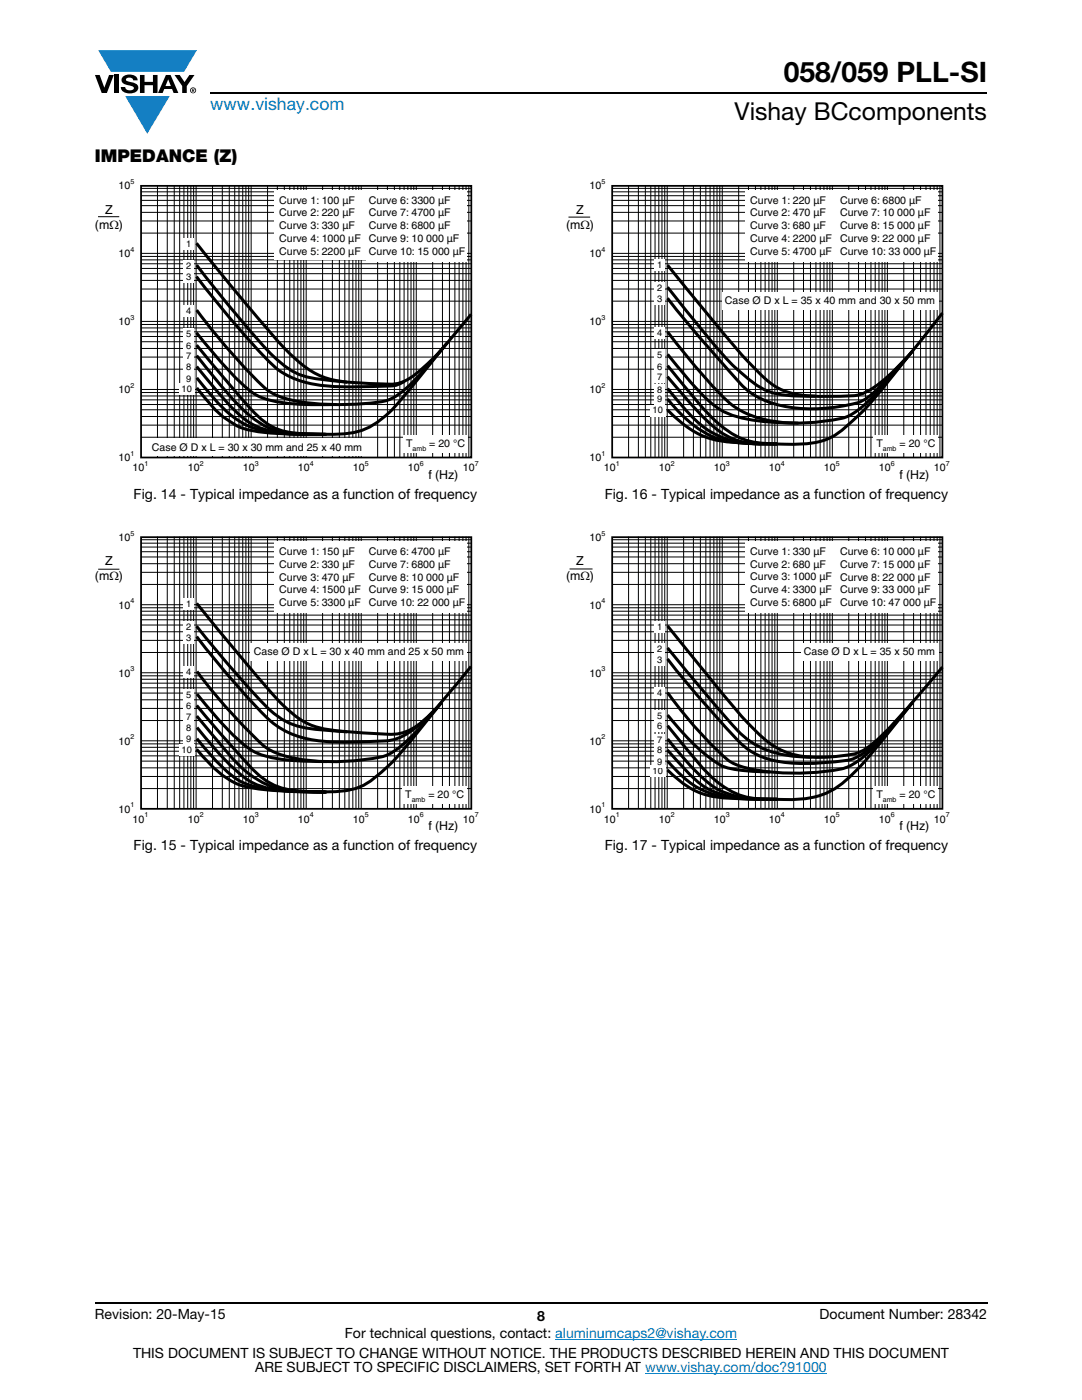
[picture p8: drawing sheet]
<svg xmlns="http://www.w3.org/2000/svg" width="216mm" height="279mm" viewBox="0 0 216 279" stroke-linecap="round" stroke-linejoin="round" font-family="sans-serif">
<g fill="#147fc3">
<path d="M19.6 10h19.7l-2.6 4.3h-1.1h-13.5z"/>
<path d="M25 19.2h8.9l-4.5 7.5z"/>
</g>
<g fill="#000">
<path d="M18.9 15h1l.9 2.5 1-2.5h.9l-1.4 3.6h-1zM22.9 15h.9v3.6h-.9zM24.6 15.3a2.1 2.1 0 0 1 2.8 .3l.1 .4h-.9a.79 .79 0 0 0-.7-.5 .79 .79 0 0 0-.8 .4l.3 .3 1 .2a1.08 1.08 0 0 1 1.2 1 1.08 1.08 0 0 1-1.1 1.2 1.73 1.73 0 0 1-2.4-1.2h.9a.96 .96 0 0 0 .8 .6 .96 .96 0 0 0 .9-.4 1.31 1.31 0 0 0-1.2-.6 1.03 1.03 0 0 1-1.1-.6 1.03 1.03 0 0 1 .2-1.1zM27.9 15h.9v1.3h1.7v-1.3h.9v3.6h-.9v-1.6h-1.7v1.6h-.9zM34.8 15h1.1l.9 1.4 1-1.4h1l-1.5 2.2v1.4h-.9v-1.4z"/>
<path d="M33.6 15.9l.5 1.3h-1.1zM33.1 15l-1.6 3.6h1l.3-.8h1.5l.3 .8h1l-1.6-3.6z"/>
<path d="M38.4 17.8h.2v.2h-.2zM38.3 17.7v.7h.1v-.3l.4 .3-.2-.3 .2-.2-.1-.2z"/>
<path d="M38.1 18a.46 .46 0 0 1 .9 0 .46 .46 0 0 1-.9 0zM37.9 18a.6 .6 0 0 0 1.2 0 .6 .6 0 0 0-1.2 0z"/>
</g>
<path d="M42 18.6h155M18.9 260h178.1" fill="none" stroke="#000" stroke-width=".36"/>
<path d="M110.8 267.3h36.3M128.7 274h36.3" fill="none" stroke="#007ec4" stroke-width=".2"/>
<path d="M18.9 34.9h76.6v61.2h-76.6z" fill="#fff"/>
<path d="M39.2 55.2l6.5 8.1a87.9 87.9 0 0 0 10.1 10.7 21 21 0 0 0 11.7 3.2l8.5-.1a7.7 7.7 0 0 0 3.7-.5l1-.5M39.2 48.5a475.2 475.2 0 0 0 17.5 20.9 22.1 22.1 0 0 0 8.1 6 35 35 0 0 0 10.8 1.2 9 9 0 0 0 5.5-.7 39.7 39.7 0 0 0 9.4-8.9l3.5-4.3M39.2 52.9l9 11.1a54.3 54.3 0 0 0 9.1 9.4 15.5 15.5 0 0 0 8.5 2.5l3.5 .4M39.2 66.4l1.1 1.3a64 64 0 0 0 10.2 10.7 17.4 17.4 0 0 0 8.8 2.3h7.8M39.2 61.9a121.3 121.3 0 0 0 14 15.8 17.6 17.6 0 0 0 8.9 2.8 57.1 57.1 0 0 0 14.7-.5 16.2 16.2 0 0 0 7-5.2l4.9-5.6M39.2 71l3 3.7a43.6 43.6 0 0 0 10 9.9 15 15 0 0 0 8.6 2l4.3 .1M39.2 73.1l1.2 1.4a55.1 55.1 0 0 0 8.9 9.5 16.7 16.7 0 0 0 9 2.5l6.6 .2M39.3 77.4l1.2 1.5a18 18 0 0 0 8.2 6.7 61.7 61.7 0 0 0 15.3 1.1h1.2M39.3 75.4a40.3 40.3 0 0 0 7.9 8.3 16.9 16.9 0 0 0 8.9 2.8l4.1 .2h4.7M89.3 68.3l-5 6.3a67.5 67.5 0 0 1-7.6 8.6 13.2 13.2 0 0 1-9.4 3.5 49.6 49.6 0 0 1-10.8-.7 14.2 14.2 0 0 1-7.2-5.2l-10.1-11.9" fill="none" stroke="#000" stroke-width=".6"/>
<g fill="none" stroke="#000" stroke-width=".2">
<path d="M28.1 38.3h65.9M28.1 39.1h65.9M28.1 40h65.9M28.1 37.6h65.9M31.4 37v54.3M33.4 37v54.3M34.8 37v54.3M35.9 37v54.3M36.7 37v54.3M37.5 37v54.3M38.1 37v54.3M38.6 37v54.3"/>
<path d="M39.1 37v54.3M42.4 37v54.3M44.4 37v54.3M45.8 37v54.3M46.8 37v54.3M47.7 37v54.3M48.4 37v54.3M49.1 37v54.3M49.6 37v54.3M50.1 37v54.3M53.4 37v54.3M55.3 37v54.3"/>
<path d="M56.7 37v54.3M57.8 37v54.3M58.7 37v54.3M59.4 37v54.3M60 37v54.3M60.6 37v54.3M61.1 37v54.3M64.4 37v54.3M66.3 37v54.3M67.7 37v54.3M68.8 37v54.3M69.6 37v54.3"/>
<path d="M70.4 37v54.3M71 37v54.3M71.6 37v54.3M72.1 37v54.3M75.4 37v54.3M77.3 37v54.3M78.7 37v54.3M79.8 37v54.3M80.6 37v54.3M81.4 37v54.3M82 37v54.3M82.6 37v54.3"/>
<path d="M83.1 37v54.3M86.3 37v54.3M88.3 37v54.3M89.7 37v54.3M90.8 37v54.3M91.6 37v54.3M92.4 37v54.3M93 37v54.3M93.5 37v54.3M28.1 57.7h65.9M28.1 56h65.9M28.1 54.6h65.9"/>
<path d="M28.1 51.9h65.9M28.1 52.6h65.9M28.1 53.6h65.9M28.1 51.2h65.9M28.1 50.6h65.9M28.1 46.5h65.9M28.1 44.1h65.9M28.1 42.4h65.9M28.1 41h65.9M28.1 79h65.9M28.1 79.8h65.9M28.1 78.3h65.9"/>
<path d="M28.1 77.7h65.9M28.1 73.7h65.9M28.1 71.3h65.9M28.1 69.5h65.9M28.1 68.2h65.9M28.1 65.4h65.9M28.1 66.2h65.9M28.1 67.2h65.9M28.1 64.8h65.9M28.1 64.1h65.9M28.1 60.1h65.9M28.1 87.3h65.9"/>
<path d="M28.1 84.8h65.9M28.1 83.1h65.9M28.1 81.8h65.9M28.1 80.7h65.9"/>
</g>
<path d="M28.1 37.1h65.9v54.2h-65.9z" fill="none" stroke="#000" stroke-width=".35"/>
<g fill="#fff">
<path d="M54.6 37.9h18.5v14h-18.5z"/>
<path d="M73.1 37.9h20.1v14.2h-20.1z"/>
<path d="M80.4 86.8h13v3.5h-13z"/>
<path d="M35.7 76.5h3.1v2.2h-3.1z"/>
<path d="M36.6 52h2.2v2.2h-2.2z"/>
<path d="M36.6 54.2h2.2v2.3h-2.2z"/>
<path d="M36.6 47.5h2.2v2.2h-2.2z"/>
<path d="M36.6 60.9h2.2v2.3h-2.2z"/>
<path d="M36.6 72.1h2.2v2.3h-2.2z"/>
<path d="M36.6 65.6h2.2v2.2h-2.2z"/>
<path d="M36.6 74.5h2.2v2.2h-2.2z"/>
<path d="M36.6 68h2.2v2.2h-2.2z"/>
<path d="M36.6 70h2.2v2.3h-2.2z"/>
<path d="M29.7 87.5h43.2v3.5h-43.2z"/>
</g>
<path d="M19.6 43.2h4.2" fill="none" stroke="#000" stroke-width=".2"/>
<path d="M18.9 105.1h76.6v61.1h-76.6z" fill="#fff"/>
<path d="M39.2 125l8.7 10.4a54 54 0 0 0 7.9 7.8 16.2 16.2 0 0 0 8.6 2.5l4.8 .4M39.2 127l4.2 5.2 4.5 5.3a54.3 54.3 0 0 0 7.3 7.3 20.5 20.5 0 0 0 11.5 3.3l6.6-.1a18.1 18.1 0 0 0 6.2-.7 22.9 22.9 0 0 0 7.4-5.7M39.2 120.4a422.2 422.2 0 0 0 17.1 20.2 15.2 15.2 0 0 0 10.5 5.2l5.6 .5a38.6 38.6 0 0 0 6.8 .2 12.2 12.2 0 0 0 7.1-4.4l2.3-2.5 5.4-6.6M39.3 134a104.8 104.8 0 0 0 13.9 15.3 22.3 22.3 0 0 0 10.5 2.6 46.8 46.8 0 0 0 13.2-1.1 21.3 21.3 0 0 0 7.1-5.9l3.9-4.5M39.3 138.5a57.8 57.8 0 0 0 10.5 11 19.6 19.6 0 0 0 9.5 2.3l6 .2M39.2 149.5a22.9 22.9 0 0 0 7.9 6.8 33.1 33.1 0 0 0 10.6 1.6l7.5 .2M39.3 142.9l3.2 3.9a39.4 39.4 0 0 0 8.3 8.4 16.3 16.3 0 0 0 10 2.8l4.3 .1M39.3 145.2a51.2 51.2 0 0 0 10.6 10.7 20.3 20.3 0 0 0 9.4 2.1l5.6 .1a69.9 69.9 0 0 1-13.6-1 13.1 13.1 0 0 1-7.4-4.4l-4.6-5.3M88.1 140.2l-4.4 5.5a49.3 49.3 0 0 1-9.7 10.1 12.3 12.3 0 0 1-7.7 2.2 31.4 31.4 0 0 1-10.9-1 18.2 18.2 0 0 1-7.1-5.8l-4.9-5.5-4.1-4.9" fill="none" stroke="#000" stroke-width=".6"/>
<g fill="none" stroke="#000" stroke-width=".2">
<path d="M28.1 116.6h65.9M28.1 114.2h65.9M28.1 112.5h65.9M28.1 111.2h65.9M28.1 108.4h65.9M28.1 109.2h65.9M28.1 110.1h65.9M28.1 107.7h65.9M31.4 107.1v54.3M33.4 107.1v54.3M34.8 107.1v54.3M35.9 107.1v54.3"/>
<path d="M36.7 107.1v54.3M37.5 107.1v54.3M38.1 107.1v54.3M38.6 107.1v54.3M39.1 107.1v54.3M42.4 107.1v54.3M44.4 107.1v54.3M45.8 107.1v54.3M46.8 107.1v54.3M47.7 107.1v54.3M48.4 107.1v54.3M49.1 107.1v54.3"/>
<path d="M49.6 107.1v54.3M50.1 107.1v54.3M53.4 107.1v54.3M55.3 107.1v54.3M56.7 107.1v54.3M57.8 107.1v54.3M58.7 107.1v54.3M59.4 107.1v54.3M60 107.1v54.3M60.6 107.1v54.3M61.1 107.1v54.3M64.4 107.1v54.3"/>
<path d="M66.3 107.1v54.3M67.7 107.1v54.3M68.8 107.1v54.3M69.6 107.1v54.3M70.4 107.1v54.3M71 107.1v54.3M71.6 107.1v54.3M72.1 107.1v54.3M75.4 107.1v54.3M77.3 107.1v54.3M78.7 107.1v54.3M79.8 107.1v54.3"/>
<path d="M80.6 107.1v54.3M81.4 107.1v54.3M82 107.1v54.3M82.6 107.1v54.3M83.1 107.1v54.3M86.3 107.1v54.3M88.3 107.1v54.3M89.7 107.1v54.3M90.8 107.1v54.3M91.6 107.1v54.3M92.4 107.1v54.3M93 107.1v54.3"/>
<path d="M93.5 107.1v54.3M28.1 139.7h65.9M28.1 138.3h65.9M28.1 135.6h65.9M28.1 136.3h65.9M28.1 137.3h65.9M28.1 134.9h65.9M28.1 134.3h65.9M28.1 130.2h65.9M28.1 127.8h65.9M28.1 126.1h65.9M28.1 124.7h65.9"/>
<path d="M28.1 122h65.9M28.1 122.8h65.9M28.1 123.7h65.9M28.1 121.3h65.9M28.1 120.7h65.9M28.1 157.4h65.9M28.1 155h65.9M28.1 153.2h65.9M28.1 151.9h65.9M28.1 149.1h65.9M28.1 149.9h65.9M28.1 150.8h65.9"/>
<path d="M28.1 148.5h65.9M28.1 147.8h65.9M28.1 143.8h65.9M28.1 141.4h65.9"/>
</g>
<path d="M28.1 107.2h65.9v54.2h-65.9z" fill="none" stroke="#000" stroke-width=".35"/>
<g fill="#fff">
<path d="M54.6 108h18.5v14.3h-18.5z"/>
<path d="M73.1 108h20.1v14.3h-20.1z"/>
<path d="M80.3 156.9h12.9v3.5h-12.9z"/>
<path d="M35.7 148.5h3.1v2.3h-3.1z"/>
<path d="M36.6 124h2.2v2.2h-2.2z"/>
<path d="M36.6 126.1h2.2v2.3h-2.2z"/>
<path d="M36.6 119.4h2.2v2.2h-2.2z"/>
<path d="M36.6 132.9h2.2v2.3h-2.2z"/>
<path d="M36.6 144.3h2.2v2.2h-2.2z"/>
<path d="M36.6 137.6h2.2v2.3h-2.2z"/>
<path d="M36.6 146.5h2.2v2.2h-2.2z"/>
<path d="M36.6 139.8h2.2v2.2h-2.2z"/>
<path d="M36.6 141.9h2.2v2.2h-2.2z"/>
<path d="M50 128.4h43.2v3.5h-43.2z"/>
</g>
<path d="M19.6 113.6h4.2" fill="none" stroke="#000" stroke-width=".2"/>
<path d="M112.9 34.9h76.6v61.2h-76.6z" fill="#fff"/>
<path d="M133.2 59.5a300.4 300.4 0 0 0 15.4 18 20.1 20.1 0 0 0 13.7 4.1 33.8 33.8 0 0 0 9.4-1.4 23.3 23.3 0 0 0 6.4-5.8l2.8-2.9M133.2 52.9a398 398 0 0 0 17 20.2l1 1a13.4 13.4 0 0 0 9.9 4.9 61.4 61.4 0 0 0 10.1-.2 18.7 18.7 0 0 0 7.5-5.1 111.5 111.5 0 0 0 9.3-11.2M133.2 57.3l6.5 8.1a60 60 0 0 0 10.3 10.7 13.2 13.2 0 0 0 9 2.9l3.8 .1M133.2 75.2l2.2 2.6a45.9 45.9 0 0 0 9.1 8.9 18.2 18.2 0 0 0 10.5 1.9 31.6 31.6 0 0 1-10-1 18.4 18.4 0 0 1-8.7-6.4l-3.1-3.7M133.2 79.6a22.1 22.1 0 0 0 10.6 8.1 46.6 46.6 0 0 0 11.3 .9M133.2 66.2l4.2 5.4a72.1 72.1 0 0 0 8.7 9.2 21.1 21.1 0 0 0 12.7 3.6 40.8 40.8 0 0 0 10.1-1.2 25.3 25.3 0 0 0 7.9-6.8l5.1-6.2M133.2 70.7a63.4 63.4 0 0 0 9.8 10.6 18.4 18.4 0 0 0 8.8 2.8l7.5 .3M182.2 70l-4.5 5.5a52.2 52.2 0 0 1-10.5 11 12.4 12.4 0 0 1-6.9 2.1 47 47 0 0 1-10.7-.5 20.3 20.3 0 0 1-9.7-7.1l-6.7-8M133.2 81.8a18.8 18.8 0 0 0 9.8 6.1l2.6 .3 6.2 .4" fill="none" stroke="#000" stroke-width=".6"/>
<g fill="none" stroke="#000" stroke-width=".2">
<path d="M122.2 38.3h65.8M122.2 39.1h65.8M122.2 40h65.8M122.2 37.6h65.8M125.4 37v54.3M127.4 37v54.3M128.8 37v54.3M129.9 37v54.3M130.7 37v54.3M131.5 37v54.3M132.1 37v54.3M132.6 37v54.3"/>
<path d="M133.1 37v54.3M136.4 37v54.3M138.4 37v54.3M139.8 37v54.3M140.8 37v54.3M141.7 37v54.3M142.4 37v54.3M143.1 37v54.3M143.6 37v54.3M144.1 37v54.3M147.4 37v54.3M149.3 37v54.3"/>
<path d="M150.7 37v54.3M151.8 37v54.3M152.7 37v54.3M153.4 37v54.3M154.1 37v54.3M154.6 37v54.3M155.1 37v54.3M158.4 37v54.3M160.3 37v54.3M161.7 37v54.3M162.8 37v54.3M163.7 37v54.3"/>
<path d="M164.4 37v54.3M165 37v54.3M165.6 37v54.3M166.1 37v54.3M169.4 37v54.3M171.3 37v54.3M172.7 37v54.3M173.8 37v54.3M174.6 37v54.3M175.4 37v54.3M176 37v54.3M176.6 37v54.3"/>
<path d="M177.1 37v54.3M180.3 37v54.3M182.3 37v54.3M183.7 37v54.3M184.8 37v54.3M185.6 37v54.3M186.4 37v54.3M187 37v54.3M187.6 37v54.3M122.2 57.7h65.8M122.2 56h65.8M122.2 54.6h65.8"/>
<path d="M122.2 51.9h65.8M122.2 52.6h65.8M122.2 53.6h65.8M122.2 51.2h65.8M122.2 50.6h65.8M122.2 46.5h65.8M122.2 44.1h65.8M122.2 42.4h65.8M122.2 41h65.8M122.2 79h65.8M122.2 79.8h65.8M122.2 78.3h65.8"/>
<path d="M122.2 77.7h65.8M122.2 73.7h65.8M122.2 71.3h65.8M122.2 69.5h65.8M122.2 68.2h65.8M122.2 65.4h65.8M122.2 66.2h65.8M122.2 67.2h65.8M122.2 64.8h65.8M122.2 64.1h65.8M122.2 60.1h65.8M122.2 87.3h65.8"/>
<path d="M122.2 84.8h65.8M122.2 83.1h65.8M122.2 81.8h65.8M122.2 80.7h65.8"/>
</g>
<path d="M122.2 37.1h65.8v54.2h-65.8z" fill="none" stroke="#000" stroke-width=".35"/>
<g fill="#fff">
<path d="M148.6 37.9h18.5v14.2h-18.5z"/>
<path d="M167.1 37.9h20.1v14.2h-20.1z"/>
<path d="M174.3 86.8h12.9v3.5h-12.9z"/>
<path d="M129.7 80.8h3.1v2.3h-3.1z"/>
<path d="M130.6 56.3h2.2v2.2h-2.2z"/>
<path d="M130.6 58.6h2.2v2.2h-2.2z"/>
<path d="M130.6 51.8h2.2v2.2h-2.2z"/>
<path d="M130.6 65.2h2.2v2.3h-2.2z"/>
<path d="M130.6 76.7h2.2v2.2h-2.2z"/>
<path d="M130.6 69.7h2.2v2.3h-2.2z"/>
<path d="M130.6 78.5h2.2v2.3h-2.2z"/>
<path d="M130.6 72h2.2v2.3h-2.2z"/>
<path d="M130.6 74h2.2v2.3h-2.2z"/>
<path d="M144 58.3h43.2v3.5h-43.2z"/>
</g>
<path d="M113.4 43.3h4.4" fill="none" stroke="#000" stroke-width=".2"/>
<path d="M112.9 105.1h76.6v61.1h-76.6z" fill="#fff"/>
<path d="M133.2 131.5a193.5 193.5 0 0 0 15.5 17.6 16.1 16.1 0 0 0 9.6 3.2 53.7 53.7 0 0 0 11.6-.7 19.5 19.5 0 0 0 7.2-5.8l3.8-4.2M133.2 124.9a417.4 417.4 0 0 0 16.7 20.1 17.4 17.4 0 0 0 9 5.7 29.5 29.5 0 0 0 12.3-.4 24.3 24.3 0 0 0 7.5-6.3l9.3-10.9M133.2 129.3l9 10.8a69.9 69.9 0 0 0 6.5 7.1 18.8 18.8 0 0 0 11.6 3.9h1.6M133.2 138.2a71.1 71.1 0 0 0 12.7 13.9 27.4 27.4 0 0 0 11.3 2.2l5.4-.1a23.2 23.2 0 0 0 7.1-1.4 30.9 30.9 0 0 0 8.1-7.4l4.1-5M133.2 153.7a16.4 16.4 0 0 0 10.4 5.5l8.2 .3M133.2 151.9a19.6 19.6 0 0 0 7.8 6.1 29.5 29.5 0 0 0 10.9 1.5h3.2M133.2 142.7a40.7 40.7 0 0 0 10.5 9.9 22.7 22.7 0 0 0 8.4 1.4l1.6 .1M133.2 147.5a47 47 0 0 0 9.8 9.9 22.9 22.9 0 0 0 12 2.1 43.7 43.7 0 0 1-10-.7 14.5 14.5 0 0 1-8.4-5.3l-3.4-3.8M182.2 140.1l-5.6 7a52.8 52.8 0 0 1-9.4 9.9 16.5 16.5 0 0 1-10.6 2.6 29 29 0 0 1-8.8-.9 21.2 21.2 0 0 1-8.8-6.8l-5.8-7.1" fill="none" stroke="#000" stroke-width=".6"/>
<g fill="none" stroke="#000" stroke-width=".2">
<path d="M122.2 116.6h65.8M122.2 114.2h65.8M122.2 112.5h65.8M122.2 111.2h65.8M122.2 108.4h65.8M122.2 109.2h65.8M122.2 110.1h65.8M122.2 107.7h65.8M125.4 107.1v54.3M127.4 107.1v54.3M128.8 107.1v54.3M129.9 107.1v54.3"/>
<path d="M130.7 107.1v54.3M131.5 107.1v54.3M132.1 107.1v54.3M132.6 107.1v54.3M133.1 107.1v54.3M136.4 107.1v54.3M138.4 107.1v54.3M139.8 107.1v54.3M140.8 107.1v54.3M141.7 107.1v54.3M142.4 107.1v54.3M143.1 107.1v54.3"/>
<path d="M143.6 107.1v54.3M144.1 107.1v54.3M147.4 107.1v54.3M149.3 107.1v54.3M150.7 107.1v54.3M151.8 107.1v54.3M152.7 107.1v54.3M153.4 107.1v54.3M154.1 107.1v54.3M154.6 107.1v54.3M155.1 107.1v54.3M158.4 107.1v54.3"/>
<path d="M160.3 107.1v54.3M161.7 107.1v54.3M162.8 107.1v54.3M163.7 107.1v54.3M164.4 107.1v54.3M165 107.1v54.3M165.6 107.1v54.3M166.1 107.1v54.3M169.4 107.1v54.3M171.3 107.1v54.3M172.7 107.1v54.3M173.8 107.1v54.3"/>
<path d="M174.6 107.1v54.3M175.4 107.1v54.3M176 107.1v54.3M176.6 107.1v54.3M177.1 107.1v54.3M180.3 107.1v54.3M182.3 107.1v54.3M183.7 107.1v54.3M184.8 107.1v54.3M185.6 107.1v54.3M186.4 107.1v54.3M187 107.1v54.3"/>
<path d="M187.6 107.1v54.3M122.2 139.7h65.8M122.2 138.3h65.8M122.2 135.6h65.8M122.2 136.3h65.8M122.2 137.3h65.8M122.2 134.9h65.8M122.2 134.3h65.8M122.2 130.2h65.8M122.2 127.8h65.8M122.2 126.1h65.8M122.2 124.7h65.8"/>
<path d="M122.2 122h65.8M122.2 122.8h65.8M122.2 123.7h65.8M122.2 121.3h65.8M122.2 120.7h65.8M122.2 157.4h65.8M122.2 155h65.8M122.2 153.2h65.8M122.2 151.9h65.8M122.2 149.1h65.8M122.2 149.9h65.8M122.2 150.8h65.8"/>
<path d="M122.2 148.5h65.8M122.2 147.8h65.8M122.2 143.8h65.8M122.2 141.4h65.8"/>
</g>
<path d="M122.2 107.2h65.8v54.2h-65.8z" fill="none" stroke="#000" stroke-width=".35"/>
<g fill="#fff">
<path d="M148.6 108h18.5v14.3h-18.5z"/>
<path d="M167.1 108h20.1v14.3h-20.1z"/>
<path d="M174.3 156.9h12.9v3.5h-12.9z"/>
<path d="M129.7 152.7h3.1v2.3h-3.1z"/>
<path d="M130.6 128.4h2.2v2.2h-2.2z"/>
<path d="M130.6 130.6h2.2v2.3h-2.2z"/>
<path d="M130.6 123.9h2.2v2.3h-2.2z"/>
<path d="M130.6 137.1h2.2v2.3h-2.2z"/>
<path d="M130.6 148.7h2.2v2.2h-2.2z"/>
<path d="M130.6 141.8h2.2v2.3h-2.2z"/>
<path d="M130.6 150.9h2.2v2.2h-2.2z"/>
<path d="M130.6 143.9h2.2v2.2h-2.2z"/>
<path d="M130.6 146.5h2.2v2.3h-2.2z"/>
<path d="M159.8 128.4h27.4v3.5h-27.4z"/>
</g>
<path d="M113.6 113.6h4.6" fill="none" stroke="#000" stroke-width=".2"/>
<text font-size="5.6" x="156.4" y="16.4">058/059 PLL-SI</text>
<text font-size="4.9" x="146.6" y="24">Vishay BCcomponents</text>
<text font-size="3.5" fill="#007ec4" x="42" y="21.9">www.vishay.com</text>
<text font-size="3.5" x="18.9" y="32.3">IMPEDANCE (Z)</text>
<g font-size="2.8">
<text x="26.7" y="99.5">Fig. 14 - Typical impedance as a function of frequency</text>
<text x="120.7" y="99.5">Fig. 16 - Typical impedance as a function of frequency</text>
<text x="26.7" y="169.7">Fig. 15 - Typical impedance as a function of frequency</text>
<text x="120.7" y="169.7">Fig. 17 - Typical impedance as a function of frequency</text>
<text x="18.9" y="263.3">Revision: 20-May-15</text>
<text x="107.2" y="263.6">8</text>
<text x="163.6" y="263.3">Document Number: 28342</text>
<text x="68.8" y="267.1">For technical questions, contact: aluminumcaps2@vishay.com</text>
<text x="26.5" y="271">THIS DOCUMENT IS SUBJECT TO CHANGE WITHOUT NOTICE. THE PRODUCTS DESCRIBED HEREIN AND THIS DOCUMENT</text>
<text x="50.9" y="273.8">ARE SUBJECT TO SPECIFIC DISCLAIMERS, SET FORTH AT www.vishay.com/doc?91000</text>
</g>
<g font-size="2.5">
<text x="18.9" y="45.7">(mΩ)</text>
<text x="21" y="42.7">Z</text>
<text x="113" y="45.7">(mΩ)</text>
<text x="115" y="42.7">Z</text>
<text x="85.5" y="95.6">f (Hz)</text>
<text x="179.5" y="95.6">f (Hz)</text>
<text x="21" y="112.8">Z</text>
<text x="115" y="112.8">Z</text>
<text x="18.9" y="115.8">(mΩ)</text>
<text x="113" y="115.8">(mΩ)</text>
<text x="85.5" y="165.7">f (Hz)</text>
<text x="179.5" y="165.7">f (Hz)</text>
</g>
<g font-size="2.1">
<text x="23.6" y="37.8">10</text>
<text x="55.7" y="40.7">Curve 1: 100 µF</text>
<text x="73.6" y="40.7">Curve 6: 3300 µF</text>
<text x="117.6" y="37.8">10</text>
<text x="149.7" y="40.7">Curve 1: 220 µF</text>
<text x="167.6" y="40.7">Curve 6: 6800 µF</text>
<text x="55.7" y="43.2">Curve 2: 220 µF</text>
<text x="55.7" y="45.7">Curve 3: 330 µF</text>
<text x="73.6" y="43.2">Curve 7: 4700 µF</text>
<text x="73.6" y="45.7">Curve 8: 6800 µF</text>
<text x="149.7" y="43.2">Curve 2: 470 µF</text>
<text x="149.7" y="45.7">Curve 3: 680 µF</text>
<text x="167.6" y="43.2">Curve 7: 10 000 µF</text>
<text x="167.6" y="45.7">Curve 8: 15 000 µF</text>
<text x="23.6" y="51.4">10</text>
<text x="55.7" y="48.3">Curve 4: 1000 µF</text>
<text x="55.7" y="50.8">Curve 5: 2200 µF</text>
<text x="73.6" y="48.3">Curve 9: 10 000 µF</text>
<text x="73.6" y="50.8">Curve 10: 15 000 µF</text>
<text x="117.6" y="51.4">10</text>
<text x="149.7" y="48.3">Curve 4: 2200 µF</text>
<text x="149.7" y="50.8">Curve 5: 4700 µF</text>
<text x="167.6" y="48.3">Curve 9: 22 000 µF</text>
<text x="167.6" y="50.8">Curve 10: 33 000 µF</text>
<text x="23.6" y="64.9">10</text>
<text x="117.6" y="64.9">10</text>
<text x="144.6" y="60.7">Case Ø D x L = 35 x 40 mm and 30 x 50 mm</text>
<text x="23.6" y="78.5">10</text>
<text x="117.6" y="78.5">10</text>
<text x="30.3" y="89.9">Case Ø D x L = 30 x 30 mm and 25 x 40 mm</text>
<text x="81" y="89.2">T</text>
<text x="85.7" y="89.2">= 20 °C</text>
<text x="174.9" y="89.2">T</text>
<text x="179.5" y="89.2">= 20 °C</text>
<text x="23.6" y="92">10</text>
<text x="26.5" y="94.1">10</text>
<text x="37.4" y="94.1">10</text>
<text x="48.4" y="94.1">10</text>
<text x="59.4" y="94.1">10</text>
<text x="70.4" y="94.1">10</text>
<text x="81.4" y="94.1">10</text>
<text x="92.4" y="94.1">10</text>
<text x="117.6" y="92">10</text>
<text x="120.5" y="94.1">10</text>
<text x="131.5" y="94.1">10</text>
<text x="142.4" y="94.1">10</text>
<text x="153.4" y="94.1">10</text>
<text x="164.4" y="94.1">10</text>
<text x="175.4" y="94.1">10</text>
<text x="186.4" y="94.1">10</text>
<text x="23.6" y="107.9">10</text>
<text x="117.6" y="107.9">10</text>
<text x="55.7" y="110.8">Curve 1: 150 µF</text>
<text x="55.7" y="113.3">Curve 2: 330 µF</text>
<text x="73.6" y="110.8">Curve 6: 4700 µF</text>
<text x="73.6" y="113.3">Curve 7: 6800 µF</text>
<text x="149.7" y="110.7">Curve 1: 330 µF</text>
<text x="149.7" y="113.3">Curve 2: 680 µF</text>
<text x="167.6" y="110.8">Curve 6: 10 000 µF</text>
<text x="167.6" y="113.3">Curve 7: 15 000 µF</text>
<text x="55.7" y="115.9">Curve 3: 470 µF</text>
<text x="55.7" y="118.4">Curve 4: 1500 µF</text>
<text x="73.6" y="115.9">Curve 8: 10 000 µF</text>
<text x="73.6" y="118.4">Curve 9: 15 000 µF</text>
<text x="149.7" y="115.8">Curve 3: 1000 µF</text>
<text x="149.7" y="118.3">Curve 4: 3300 µF</text>
<text x="167.6" y="115.9">Curve 8: 22 000 µF</text>
<text x="167.6" y="118.4">Curve 9: 33 000 µF</text>
<text x="23.6" y="121.5">10</text>
<text x="55.7" y="120.9">Curve 5: 3300 µF</text>
<text x="73.6" y="120.9">Curve 10: 22 000 µF</text>
<text x="117.6" y="121.5">10</text>
<text x="149.7" y="120.9">Curve 5: 6800 µF</text>
<text x="167.6" y="120.9">Curve 10: 47 000 µF</text>
<text x="50.6" y="130.8">Case Ø D x L = 30 x 40 mm and 25 x 50 mm</text>
<text x="160.4" y="130.8">Case Ø D x L = 35 x 50 mm</text>
<text x="23.6" y="135">10</text>
<text x="117.6" y="135">10</text>
<text x="23.6" y="148.6">10</text>
<text x="117.6" y="148.6">10</text>
<text x="80.9" y="159.3">T</text>
<text x="85.5" y="159.3">= 20 °C</text>
<text x="174.9" y="159.3">T</text>
<text x="179.5" y="159.3">= 20 °C</text>
<text x="23.6" y="162.2">10</text>
<text x="26.5" y="164.2">10</text>
<text x="37.4" y="164.2">10</text>
<text x="48.4" y="164.2">10</text>
<text x="59.4" y="164.2">10</text>
<text x="70.4" y="164.2">10</text>
<text x="81.4" y="164.2">10</text>
<text x="92.4" y="164.2">10</text>
<text x="117.6" y="162.2">10</text>
<text x="120.5" y="164.2">10</text>
<text x="131.5" y="164.2">10</text>
<text x="142.4" y="164.2">10</text>
<text x="153.4" y="164.2">10</text>
<text x="164.4" y="164.2">10</text>
<text x="175.4" y="164.2">10</text>
<text x="186.4" y="164.2">10</text>
</g>
<g font-size="1.9">
<text x="37.1" y="53.7">2</text>
<text x="37.1" y="49.2">1</text>
<text x="131.1" y="53.5">1</text>
<text x="37.1" y="56">3</text>
<text x="131.1" y="58">2</text>
<text x="37.1" y="62.7">4</text>
<text x="131.1" y="60.3">3</text>
<text x="37.1" y="67.3">5</text>
<text x="37.1" y="69.7">6</text>
<text x="37.1" y="71.7">7</text>
<text x="131.1" y="67">4</text>
<text x="131.1" y="71.4">5</text>
<text x="37.1" y="73.8">8</text>
<text x="37.1" y="76.2">9</text>
<text x="131.1" y="73.8">6</text>
<text x="131.1" y="75.8">7</text>
<text x="36.2" y="78.2">10</text>
<text x="130.2" y="82.5">10</text>
<text x="131.1" y="78.4">8</text>
<text x="131.1" y="80.3">9</text>
<text x="37.1" y="125.7">2</text>
<text x="37.1" y="121.1">1</text>
<text x="131.1" y="125.7">1</text>
<text x="37.1" y="127.8">3</text>
<text x="131.1" y="130.1">2</text>
<text x="37.1" y="134.6">4</text>
<text x="131.1" y="132.3">3</text>
<text x="37.1" y="139.3">5</text>
<text x="37.1" y="141.5">6</text>
<text x="37.1" y="143.6">7</text>
<text x="131.1" y="138.9">4</text>
<text x="131.1" y="143.6">5</text>
<text x="37.1" y="146">8</text>
<text x="37.1" y="148.2">9</text>
<text x="131.1" y="145.6">6</text>
<text x="131.1" y="148.2">7</text>
<text x="36.2" y="150.2">10</text>
<text x="130.2" y="154.5">10</text>
<text x="131.1" y="150.4">8</text>
<text x="131.1" y="152.6">9</text>
</g>
<g font-size="1.4">
<text x="26" y="36.8">5</text>
<text x="120" y="36.8">5</text>
<text x="26" y="50.3">4</text>
<text x="120" y="50.3">4</text>
<text x="26" y="63.9">3</text>
<text x="120" y="63.9">3</text>
<text x="26" y="77.4">2</text>
<text x="120" y="77.4">2</text>
<text x="82.3" y="89.9">amb</text>
<text x="176.2" y="89.9">amb</text>
<text x="26" y="91">1</text>
<text x="28.9" y="93">1</text>
<text x="39.8" y="93">2</text>
<text x="50.8" y="93">3</text>
<text x="61.8" y="93">4</text>
<text x="72.8" y="93">5</text>
<text x="83.8" y="93">6</text>
<text x="94.7" y="93">7</text>
<text x="120" y="91">1</text>
<text x="122.9" y="93">1</text>
<text x="133.8" y="93">2</text>
<text x="144.8" y="93">3</text>
<text x="155.8" y="93">4</text>
<text x="166.8" y="93">5</text>
<text x="177.8" y="93">6</text>
<text x="188.8" y="93">7</text>
<text x="26" y="106.9">5</text>
<text x="120" y="106.9">5</text>
<text x="26" y="120.4">4</text>
<text x="120" y="120.4">4</text>
<text x="26" y="134">3</text>
<text x="120" y="134">3</text>
<text x="26" y="147.5">2</text>
<text x="120" y="147.5">2</text>
<text x="26" y="161.1">1</text>
<text x="82.2" y="160">amb</text>
<text x="120" y="161.1">1</text>
<text x="176.2" y="160">amb</text>
<text x="28.9" y="163.1">1</text>
<text x="39.8" y="163.1">2</text>
<text x="50.8" y="163.1">3</text>
<text x="61.8" y="163.1">4</text>
<text x="72.8" y="163.1">5</text>
<text x="83.8" y="163.1">6</text>
<text x="94.7" y="163.1">7</text>
<text x="122.9" y="163.1">1</text>
<text x="133.8" y="163.1">2</text>
<text x="144.8" y="163.1">3</text>
<text x="155.8" y="163.1">4</text>
<text x="166.8" y="163.1">5</text>
<text x="177.8" y="163.1">6</text>
<text x="188.8" y="163.1">7</text>
</g>
</svg>
